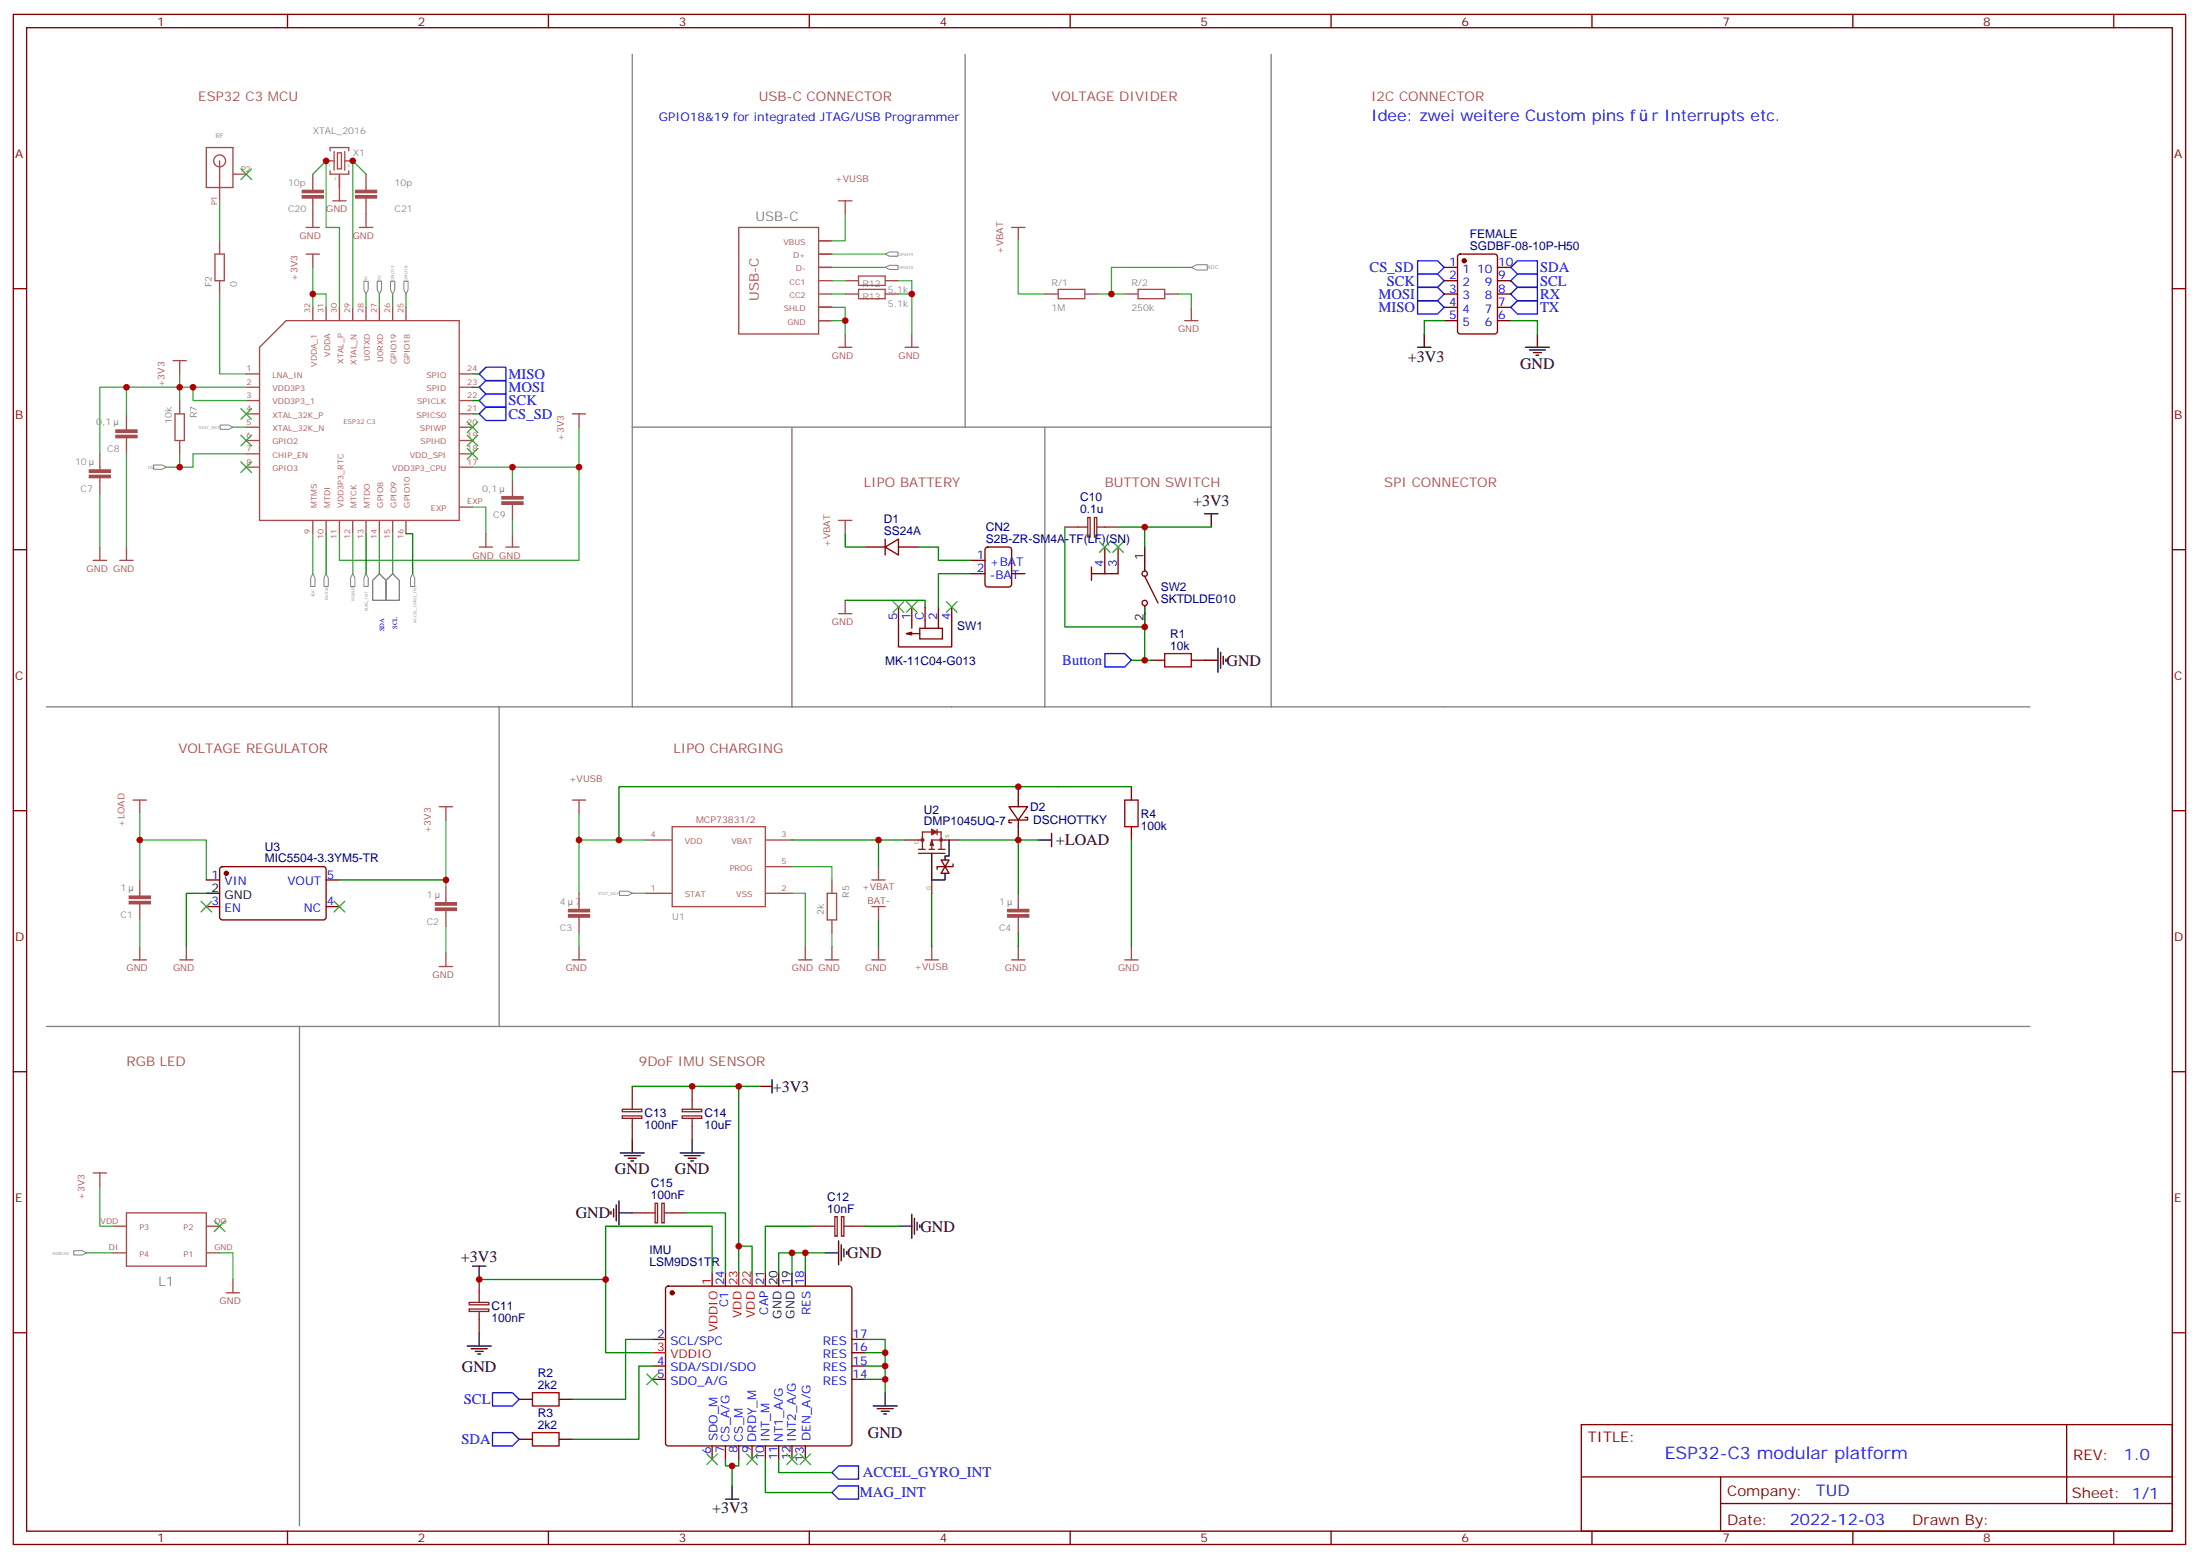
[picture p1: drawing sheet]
<svg xmlns="http://www.w3.org/2000/svg" width="583mm" height="413mm" viewBox="0 0 583 413" stroke-linecap="round" stroke-linejoin="round" font-family="sans-serif">
<path d="M167.6 14.4v172.9M255.8 14.4v98.8M336.9 14.4v172.9M167.6 113.2h169.3M209.9 113.2v74.1M276.9 113.2v74.1M12.3 187.3h525.7M132.3 187.3v84.6M12.3 271.9h525.7M79.4 271.9v132.3" fill="none" stroke="#828282" stroke-width=".35"/>
<g fill="none" stroke="#a64a4a" stroke-width=".35">
<path d="M54.7 39.1h7v10.6h-7zM87.5 40v-.9h4.9v.9M58.2 42.6v10.6M61.8 46.1h3.5M82.9 46.1v4.3M82.9 52.5v7.8M86.4 42.6h2.1M87.5 45.3v.8h4.9v-.8M88.2 53.2h3.5M88.5 40.1v5M89.4 40.5h1.1v4.2h-1.1zM90 49.7v3.5"/>
<path d="M91.4 42.6h2.1M91.4 40.1v5M97 46.1v4.3M97 52.5v7.8M57 67.3h2.4v7.1h-2.4zM58.2 63.8v3.5M58.2 74.4v3.5M81.1 67.3h3.6M81.1 60.3h3.6M82.9 67.3v3.5M95.2 60.3h3.6M195.8 60.3h21.2v28.2h-21.2z"/>
<path d="M217 77.9h3.5M217 74.4h3.5M217 70.8h3.5M217 67.3h3.5M217 63.8h3.5M224 77.9h3.5M224 74.4h3.5M227.5 76.7h7.1v2.4h-7.1zM227.5 73.1h7.1v2.5h-7.1zM234.7 77.9h3.4M234.7 74.4h3.4M276.9 77.9h3.5"/>
<path d="M280.5 76.7h7v2.4h-7zM287.6 77.9h3.4M298.1 77.9h3.5M301.6 76.7h7.1v2.4h-7.1zM308.7 77.9h3.5M45.9 95.5h3.5M47.6 95.5v3.6M65.3 99.1h3.4M68.8 92l7-7.1h45.9v53h-52.9zM82.9 81.4v3.5M86.4 81.4v3.5M90 81.4v3.5"/>
<path d="M93.5 81.4v3.5M97 81.4v3.5M100.5 81.4v3.5M104.1 81.4v3.5M107.6 81.4v3.5M121.8 99.1h3.4M217 84.9h3.5M217 81.4h3.5M222.2 92h3.6M224 88.5v3.5M239.9 92h3.5M241.7 88.5v3.5"/>
<path d="M314 84.9h3.5M315.7 81.4v3.5M33.5 109.6v4.3M33.5 116v4.2M46.4 109.6h2.5v7.1h-2.5zM47.6 106.1v3.5M47.6 116.8v3.4M65.3 102.6h3.4M65.3 106.1h3.4M65.3 109.6h3.4M65.3 113.2h3.4M65.3 116.7h3.4"/>
<path d="M121.8 102.6h3.4M121.8 106.1h3.4M121.8 109.6h3.4M121.8 113.2h3.4M121.8 116.7h3.4M151.7 109.6h3.5M153.5 109.6v3.6M26.5 120.2v4.3M26.5 126.6v4.2M65.3 120.2h3.4M65.3 123.8h3.4M82.9 137.9v3.5"/>
<path d="M86.4 137.9v3.5M90 137.9v3.5M93.5 137.9v3.5M97 137.9v3.5M100.5 137.9v3.5M104.1 137.9v3.5M107.6 137.9v3.5M121.8 120.2h3.4M121.8 123.8h3.4M121.8 134.3h3.4M135.8 127.3v4.2M135.8 133.6v4.3"/>
<path d="M24.7 148.4h3.5M26.5 144.9v3.5M31.7 148.4h3.6M33.5 144.9v3.5M127 144.9h3.5M128.8 141.4v3.5M134.1 144.9h3.5M135.8 141.4v3.5M116.4 213.7h3.5M118.2 213.7v3.5M178.2 219h24.6v21.2h-24.6zM37 233.1v4.2"/>
<path d="M37 239.5v4.2M118.2 234.9v4.2M153.5 236.6v4.3M171.1 236.6h6.9M171.1 222.5h6.9M203 236.6h6.9M203 222.5h6.9M203 229.6h6.9M219.3 236.6h2.4v7.1h-2.4zM220.5 233.1v3.5M269.9 236.6v4.3M35.3 254.3h3.5"/>
<path d="M37 250.8v3.5M47.6 254.3h3.6M49.4 250.8v3.5M116.4 256h3.5M118.2 241.2v4.3M118.2 252.5v3.5M151.7 254.3h3.5M153.5 243v4.2M153.5 250.8v3.5M211.7 254.3h3.5M213.4 250.8v3.5M218.7 254.3h3.5"/>
<path d="M220.5 243.8v3.4M220.5 250.8v3.5M268.1 254.3h3.5M269.9 243v4.2M269.9 250.8v3.5M24.7 310.7h3.5M26.5 310.7v3.6M30 331.9h3.5M30 324.8h3.5M33.5 321.3h21.2v14.1h-21.2zM54.7 331.9h3.5M54.7 324.8h3.5"/>
<path d="M61.7 338.9v3.6M60 342.5h3.5"/>
<circle cx="58.2" cy="42.6" r="1.58"/>
</g>
<g fill="#a64a4a" stroke="#a64a4a" stroke-width=".27">
<path d="M34.2 237.3h5.7v.8h-5.7z"/>
<path d="M34.2 238.8h5.7v.7h-5.7z"/>
<path d="M115.4 239.1h5.6v.7h-5.6z"/>
<path d="M115.4 240.5h5.6v.7h-5.6z"/>
<path d="M150.6 240.9h5.7v.7h-5.7z"/>
<path d="M150.6 242.3h5.7v.7h-5.7z"/>
<path d="M267.1 240.9h5.6v.7h-5.6z"/>
<path d="M267.1 242.3h5.6v.7h-5.6z"/>
<path d="M133 131.5h5.6v.7h-5.6z"/>
<path d="M133 132.9h5.6v.7h-5.6z"/>
<path d="M80.1 50.4h5.6v.7h-5.6z"/>
<path d="M80.1 51.8h5.6v.7h-5.6z"/>
<path d="M94.2 50.4h5.6v.7h-5.6z"/>
<path d="M94.2 51.8h5.6v.7h-5.6z"/>
<path d="M23.6 124.5h5.7v.7h-5.7z"/>
<path d="M23.6 125.9h5.7v.7h-5.7z"/>
<path d="M30.7 113.9h5.6v.7h-5.6z"/>
<path d="M30.7 115.3h5.6v.7h-5.6z"/>
</g>
<g fill="#a64a4a">
<circle cx="93.5" cy="42.6" r=".18"/>
<circle cx="86.4" cy="42.6" r=".18"/>
</g>
<g fill="none" stroke="#a64a4a" stroke-width=".35">
<path d="M90 46.2v3.5M222.2 53.2h3.6M224 53.2v3.5M268.1 60.3h3.5M269.9 60.3v3.5M222.2 137.9h3.6M224 137.9v3.5M224 159v3.6M222.2 162.6h3.6M35.3 211.9h3.5M37 211.9v3.6M151.7 211.9h3.5"/>
<path d="M153.5 211.9v3.6M231.1 233.1h3.5M232.8 229.6v3.5"/>
</g>
<path d="M93.5 141.4v10.6M22.9 331.9h7.1" fill="none" stroke="#4aa64a" stroke-width=".35"/>
<g fill="#fff" stroke="#828282" stroke-width=".27">
<path d="M19.5 331.3h2.3l1.1 .6-1.1 .6h-2.3z"/>
<path d="M93.5 152l.6 1.1v2.3h-1.2v-2.3z"/>
</g>
<g fill="none" stroke="#4aa64a" stroke-width=".35">
<path d="M82.9 70.8v7.1M238.1 74.4h3.6v14.1M238.1 77.9h3.6M312.2 77.9h3.5v3.5M47.6 99.1v7M82.9 81.4v-3.5h3.5v3.5M220.5 81.4h3.5v3.5h-3.5M224 84.9v3.6M33.5 102.6v7M51.2 102.6v3.5h14.1M61.7 113.2h3.6M65.3 102.6h-38.8v17.6"/>
<path d="M153.5 113.2v10.6h-28.3M26.5 130.8v14.1M33.5 120.2v24.7M125.2 134.3h3.6v7.1M135.8 123.8v3.5M135.8 137.9v3.5M153.5 123.8v24.6h-63.5v-7M118.2 217.2v17.7M167.6 236.6h3.5M209.9 236.6h3.5v14.2M37 243.7v7.1M118.2 245.5v7"/>
<path d="M153.5 247.2v3.6M220.5 247.2v3.6M26.5 314.3v10.5h3.5M58.2 331.9h3.5v7"/>
</g>
<g fill="#fff" stroke="#828282" stroke-width=".27">
<path d="M164.2 236.1h2.2l1.2 .5-1.2 .6h-2.2z"/>
<path d="M58.3 112.6h2.3l1.1 .6-1.1 .5h-2.3z"/>
</g>
<path d="M291 77.9h7.1M315.7 70.8h-21.1v7.1M82.9 141.4v10.6" fill="none" stroke="#4aa64a" stroke-width=".35"/>
<g fill="#fff" stroke="#828282" stroke-width=".27">
<path d="M315.7 70.8l1.4-.7h2.9v1.4h-2.9z"/>
<path d="M82.9 152l.6 1.1v2.3h-1.2v-2.3z"/>
</g>
<path d="M97 77.9v3.5M220.5 77.9h3.5M220.5 74.4h3.5M209.9 229.6h10.6v3.5" fill="none" stroke="#4aa64a" stroke-width=".35"/>
<path d="M96.4 74.5h1.2v2.3l-.6 1.1-.6-1.1z" fill="#fff" stroke="#828282" stroke-width=".27"/>
<path d="M100.5 77.9v3.5" fill="none" stroke="#4aa64a" stroke-width=".35"/>
<path d="M100 74.5h1.1v2.3l-.6 1.1-.5-1.1z" fill="#fff" stroke="#828282" stroke-width=".27"/>
<path d="M44.1 123.8h3.5M47.6 120.2v3.6h3.6v-3.6h14.1" fill="none" stroke="#4aa64a" stroke-width=".35"/>
<path d="M40.7 123.2h2.3l1.1 .6-1.1 .5h-2.3z" fill="#fff" stroke="#828282" stroke-width=".27"/>
<path d="M104.1 77.9v3.5M220.5 67.3h14.1M100.5 141.4v10.6M104.1 141.4v10.6" fill="none" stroke="#4aa64a" stroke-width=".35"/>
<g fill="#fff" stroke="#828282" stroke-width=".27">
<path d="M103.5 74.5h1.1v2.3l-.5 1.1-.6-1.1z"/>
<path d="M234.6 67.3l1.1-.6h2.3v1.2h-2.3z"/>
</g>
<path d="M107.6 77.9v3.5M220.5 70.8h14.1" fill="none" stroke="#4aa64a" stroke-width=".35"/>
<g fill="#fff" stroke="#828282" stroke-width=".27">
<path d="M107 74.5h1.2v2.3l-.6 1.1-.6-1.1z"/>
<path d="M234.6 70.8l1.1-.5h2.3v1.1h-2.3z"/>
</g>
<path d="M58.2 53.2v10.6M82.9 46.1l3.5-3.5v17.7h3.6v21.1M97 46.1l-3.5-3.5v38.8M224 56.7v7.1h-3.5M58.2 77.9v21.2h7.1M269.9 63.8v14.1h7M37 215.5v17.6M153.5 215.5v7M37 222.5h17.7v10.6M171.1 222.5h-17.6v14.1" fill="none" stroke="#4aa64a" stroke-width=".35"/>
<g fill="none" stroke="#3c3" stroke-width=".35">
<path d="M63.9 44.7l2.8 2.9M66.7 44.7l-2.8 2.9M63.9 108.2l2.8 2.9M66.7 108.2l-2.8 2.9M123.8 118.8l2.8 2.8M123.8 115.3l2.8 2.8M123.8 111.8l2.8 2.8M126.6 118.8l-2.8 2.8M126.6 115.3l-2.8 2.8M126.6 111.8l-2.8 2.8M236.7 159.4l2.8 2.8M239.5 159.4l-2.8 2.8"/>
<path d="M240.2 159.4l2.9 2.8M243.1 159.4l-2.9 2.8M250.8 159.4l2.8 2.8M253.6 159.4l-2.8 2.8M56.8 323.4l2.8 2.8M59.6 323.4l-2.8 2.8"/>
</g>
<path d="M98.8 153.7l1.7-1.7 1.8 1.7v5.3h-3.5zM102.3 153.7l1.8-1.7 1.7 1.7v5.3h-3.5z" fill="none" stroke="#828282" stroke-width=".35"/>
<g fill="none" stroke="#870000" stroke-width=".35">
<path d="M3.5 3.8h575.8v405.4h-575.8zM7.1 7.3h568.6v398.3h-568.6zM76.2 3.8v3.5M145.3 3.8v3.5M214.5 3.8v3.5M283.6 3.8v3.5M352.8 3.8v3.5M421.9 3.8v3.5M491.1 3.8v3.5M560.2 3.8v3.5M3.5 76.5h3.6M575.7 76.5h3.6"/>
<path d="M3.5 145.6h3.6M229.3 144.9h5.3M234.6 144.9l3.5-2.1v4.2zM234.6 142.8v4.2M238.1 144.9h5.3M575.7 145.6h3.6M238.1 160.8v10.6h14.1v-10.6M240.2 167.9l1.5 .3M241.7 167.5l-1.5 .4h3.6M241.7 160.8v5.6M243.8 166.4h6v2.9h-6zM245.2 160.8v5.6"/>
<path d="M248.7 160.8v5.6M3.5 214.8h3.6M575.7 214.8h3.6M54.7 233.1h3.5M58.4 229.8l.5-.2h26.8a.71 .71 0 0 1 .7 .7v12.7l-.4 .6-27.1 .1-.5-.2-.2-.5v-12.7zM86.4 233.1h3.6M54.7 240.2h3.5M86.4 240.2h3.6M3.5 283.9h3.6M575.7 283.9h3.6M192.3 337.2v3.5M202.8 337.2v3.5"/>
<path d="M213.4 337.2v3.5M3.5 353.1h3.6M172.9 354.8h3.5M176.6 340.9l.5-.2h48a.71 .71 0 0 1 .7 .7v40.9l-.3 .5-.4 .2h-48l-.5-.2-.2-.5v-40.9zM225.8 354.8h3.5M225.8 358.4h3.5M575.7 353.1h3.6M172.9 361.9h3.5M172.9 365.4h3.5M225.8 361.9h3.5M225.8 365.4h3.5M419.1 377.4h156.6v28.2h-156.6z"/>
<path d="M547.7 377.4v20.9M188.7 383v3.6M192.3 383v3.6M195.8 383v3.6M199.3 383v3.6M202.8 383v3.6M206.4 383v3.6M209.9 383v3.6M213.4 383v3.6M419.1 391.2h156.5M456 398.3h119.6M456 391.2v14.2"/>
<path d="M76.2 405.6v3.6M145.3 405.6v3.6M214.5 405.6v3.6M283.6 405.6v3.6M352.8 405.6v3.6M421.9 405.6v3.6M491.1 405.6v3.6M560.2 405.6v3.6"/>
</g>
<g fill="#870000" stroke="#870000" stroke-width=".35">
<circle cx="60" cy="231.4" r=".53"/>
<circle cx="178.2" cy="342.5" r=".53"/>
</g>
<path d="M319.3 136.1h3.5M321 136.1v3.5M54.7 236.6h3.5M206.4 337.2v3.5M209.9 337.2v3.5" fill="none" stroke="#000" stroke-width=".35"/>
<path d="M125.2 99.1h1.8M125.2 102.6h1.8M125.2 106.1h1.8M125.2 109.6h1.8M224 159h21.2v1.8M54.7 236.6h-5.3v14.2M90 233.1h28.2" fill="none" stroke="#008700" stroke-width=".35"/>
<path d="M128.8 97.3h5.3v3.5h-5.3l-1.8-1.7zM127 109.6l1.8-1.7h5.3v3.5h-5.3zM127 106.1l1.8-1.7h5.3v3.5h-5.3zM127 102.6l1.8-1.8h5.3v3.6h-5.3z" fill="none" stroke="#00f" stroke-width=".35"/>
<path d="M188.7 337.2v3.5M195.8 337.2v3.5M199.3 337.2v3.5M172.9 358.4h3.5" fill="none" stroke="#f00" stroke-width=".35"/>
<path d="M86.4 152l.6 1.1v2.3h-1.1v-2.3z" fill="#fff" stroke="#828282" stroke-width=".27"/>
<g fill="none" stroke="#008700" stroke-width=".35">
<path d="M282.2 139.6v26.5h21.2M296.3 139.6h24.7M303.4 139.6v5.3M86.4 141.4v10.6M303.4 160.8v14.1h-3.5M303.4 174.9h1.8M167.6 287.8h28.2M127 338.9h33.5v19.5h12.4M181.7 321.3h10.6v15.9M188.7 337.2v-12.4h-28.2v14.1M195.8 337.2v-7.1h3.5v7.1M206.4 337.2v-5.3h3.5v5.3"/>
<path d="M209.9 331.9h3.5v5.3M213.4 331.9h5.3M215.2 324.8h-12.4v12.4M172.9 354.8h-7.1v15.9h-14.1M229.3 354.8h5.3v3.6h-5.3M234.6 358.4v3.5h-5.3M172.9 361.9h-3.6v19.4h-17.6M234.6 361.9v3.5h-5.3M234.6 365.4v3.5M192.3 386.6v1.7h3.5v-1.7M194 388.3v5.3"/>
</g>
<g fill="none" stroke="#8c2424" stroke-width=".35">
<path d="M282.2 139.6h6M288.3 137.1h.6v5.2h-.6zM290.1 137.1h.6v5.2h-.6zM290.7 139.6h5.6M164.9 293.9h5.2v.6h-5.2zM164.9 295.6h5.2v.7h-5.2zM167.6 287.8v6M167.6 296.3v5.6M180.8 293.9h5.2v.6h-5.2zM180.8 295.6h5.2v.7h-5.2zM183.4 287.8v6M183.4 296.3v5.6"/>
<path d="M173.6 318.8h.7v5.2h-.7zM175.4 318.8h.6v5.2h-.6zM127 338.9v6M167.6 321.3h6M176 321.3h5.7M215.2 324.8h6M221.3 322.3h.6v5.2h-.6zM223 322.3h.7v5.2h-.7zM223.7 324.8h5.6M124.4 345h5.1v.7h-5.1zM124.4 346.8h5.1v.6h-5.1zM127 347.4v5.7"/>
</g>
<path d="M292.8 173.1h5.3l1.8 1.8-1.8 1.8h-5.3zM130.5 368.9h5.3l1.8 1.8-1.8 1.8h-5.3zM130.5 379.5h5.3l1.8 1.8-1.8 1.7h-5.3z" fill="none" stroke="#00f" stroke-width=".35"/>
<g fill="none" stroke="#000" stroke-width=".35">
<path d="M303.4 144.9v6.4M303.4 160.4v5.7M319.3 174.9h3.5M322.8 171.7v6.4M323.5 172.8v4.2M324.2 173.8v2.2M324.9 174.6v.7M201.1 287.8h3.5M204.6 286v3.6M163.3 319.2v4.2M164 318.1v6.4M164.4 305.4h6.3"/>
<path d="M165.5 306.1h4.2M166.5 306.8h2.1M167.2 307.6h.7M167.6 301.9v3.5M180.3 305.4h6.3M181.3 306.1h4.3M182.4 306.8h2.1M183.1 307.6h.7M183.4 301.9v3.5M125.2 335.4h3.6M127 335.4v3.5M161.9 321v.7"/>
<path d="M162.6 320.3v2.1M164 321.3h3.6M218.7 331.9h3.5M222.2 328.7v6.4M223 329.8v4.2M223.7 330.8v2.2M224.4 331.5v.7M238.1 324.8h3.6M241.7 321.7v6.3M242.4 322.7v4.3M243.1 323.8v2.1M243.8 324.5v.7"/>
<path d="M123.8 356.6h6.4M124.9 357.3h4.2M125.9 358h2.2M126.6 358.7h.8M127 353.1v3.5M231.4 372.5h6.4M232.5 373.2h4.2M233.5 373.9h2.2M234.2 374.6h.7M234.6 368.9v3.6M192.3 397.2h3.5M194 393.6v3.6"/>
</g>
<path d="M308.7 173.1h7v3.6h-7zM141.1 368.9h7.1v3.6h-7.1zM141.1 379.5h7.1v3.5h-7.1z" fill="none" stroke="#a10000" stroke-width=".35"/>
<g fill="none" stroke="#870000" stroke-width=".35">
<path d="M289.3 150.2v3.5M292.8 144.9v7.1M296.3 144.9v7.1h-7M303.4 152.7l3.5 7M305.2 174.9h3.5M315.7 174.9h3.6M137.6 370.7h3.5M148.2 370.7h3.5M137.6 381.3h3.5M148.2 381.3h3.5"/>
<circle cx="303.4" cy="152" r=".71"/>
<circle cx="303.4" cy="159.7" r=".71"/>
</g>
<path d="M291.4 143.5l2.8 2.8M294.2 143.5l-2.8 2.8M294.9 143.5l2.8 2.8M297.7 143.5l-2.8 2.8" fill="none" stroke="#3c3" stroke-width=".35"/>
<g fill="#fff" stroke="#828282" stroke-width=".27">
<path d="M97 152l.6 1.1v2.3h-1.2v-2.3z"/>
<path d="M109.4 152l.5 1.1v2.3h-1.1v-2.3z"/>
</g>
<g fill="none" stroke="#008700" stroke-width=".35">
<path d="M382.8 84.9h-5.3v3.6M400.4 84.9h7.1v3.6M97 141.4v10.6M107.6 141.4h1.8v10.6M224 141.4v3.5h5.3M243.4 144.9h5.3v3.5h8.8M257.5 152h-8.8v8.8M299.9 208.4h-135.9v14.1M209.9 222.5h30M232.8 222.5v7.1M246.9 236.6v14.2M254 222.5h21.2"/>
<path d="M269.9 222.5v14.1M299.9 222.5v28.3M232.8 243.7v7.1M269.9 247.2v3.6M201.1 287.8h-5.3v42.3M229.3 324.8h8.8M202.8 386.6v8.8h17.7M206.4 386.6v3.5h14.1"/>
</g>
<path d="M375.7 76.1h5.3l1.8 1.8-1.8 1.8h-5.3zM375.7 72.6h5.3l1.8 1.8-1.8 1.7h-5.3zM375.7 79.7h5.3l1.8 1.7-1.8 1.8h-5.3zM375.7 69.1h5.3l1.8 1.7-1.8 1.8h-5.3zM400.4 70.8l1.8-1.7h5.3v3.5h-5.3zM400.4 74.4l1.8-1.8h5.3v3.5h-5.3zM400.4 77.9l1.8-1.8h5.3v3.6h-5.3zM400.4 81.4l1.8-1.7h5.3v3.5h-5.3zM220.5 390.1l1.7-1.8h5.3v3.6h-5.3zM220.5 395.4l1.7-1.8h5.3v3.6h-5.3z" fill="none" stroke="#00f" stroke-width=".35"/>
<g fill="none" stroke="#3c3" stroke-width=".35">
<path d="M63.9 115.3l2.8 2.8M66.7 115.3l-2.8 2.8M63.9 122.3l2.8 2.9M66.7 122.3l-2.8 2.9M53.3 238.8l2.8 2.8M56.1 238.8l-2.8 2.8M88.5 238.8l2.9 2.8M91.4 238.8l-2.9 2.8M171.4 364l2.9 2.8M174.3 364l-2.9 2.8M187.3 385.2l2.8 2.8M190.1 385.2l-2.8 2.8"/>
<path d="M197.9 385.2l2.8 2.8M200.7 385.2l-2.8 2.8M208.5 385.2l2.8 2.8M211.3 385.2l-2.8 2.8M212 385.2l2.8 2.8M214.8 385.2l-2.8 2.8"/>
</g>
<g fill="none" stroke="#870000" stroke-width=".35">
<path d="M382.8 70.8h3.5M382.8 74.4h3.5M382.8 77.9h3.5M386.5 67.5l.5-.2h9.2a.71 .71 0 0 1 .7 .7l-.1 20-.6 .5h-9.2l-.5-.3-.2-.4v-19.8zM396.9 70.8h3.5M396.9 74.4h3.5M396.9 77.9h3.5M382.8 81.4h3.5M382.8 84.9h3.5M396.9 81.4h3.5M396.9 84.9h3.5M257.5 148.4h3.6"/>
<path d="M257.5 152h3.6M261.3 145.1l.5-.2h5.6a.71 .71 0 0 1 .7 .7l-.1 9.5-.6 .4h-5.6l-.5-.2-.2-.5v-9.2zM268.1 152h3.5M267.4 213.7h4.9l-2.4 3.5zM269.9 208.4v5.3M269.9 217.2v5.3M271.6 216.5h.7v.7h-4.9v.7h.7M299.9 208.4v3.5M299.9 219v3.5M249.4 227.8h2.1l-1 1.8zM250.5 229.6l1 1.8h-2.1zM252.6 228.9v.7h-4.2v.7"/>
</g>
<circle cx="388.1" cy="69.1" r=".53" fill="#870000" stroke="#870000" stroke-width=".35"/>
<path d="M375.7 92h3.5M377.5 88.5v3.5M404.3 92h6.3M405.3 92.7h4.3M406.4 93.4h2.1M407.1 94.1h.7M407.5 88.5v3.5M246.9 226.1v7h3.6v-1.7M251.5 222.5v4.3h-1v1M275.2 222.5h3.5M278.7 220.8v3.5" fill="none" stroke="#000" stroke-width=".35"/>
<path d="M231.1 240.2h3.5M231.1 254.3h3.5M232.8 240.2v3.5M232.8 250.8v3.5M245.2 254.3h3.5M246.9 250.8v3.5M298.1 254.3h3.5M299.9 250.8v3.5" fill="none" stroke="#a64a4a" stroke-width=".35"/>
<path d="M298.1 211.9h3.5v7.1h-3.5z" fill="none" stroke="#a10000" stroke-width=".35"/>
<g fill="none" stroke="#8c2424" stroke-width=".35">
<path d="M246.9 219.7l1.5 .7-1.5 .7zM248.4 219.7v1.4M239.9 222.5h4.6M243.4 225h1.8M243.4 226.1h7.1M244.5 225v-4.6h4.9v4.6M246.2 225h1.4M246.6 223.9h.7M246.6 223.9l.3-1 .4 1M246.9 222.5h7.1M246.9 222.5v2.5M246.9 233.1v3.5"/>
<path d="M246.9 222.5l.4 1.4M246.9 222.5l-.3 1.4M246.9 223.2l.4 .7M246.9 220.1l.7 .3M247.3 220.1l.3 .3M247.6 220.4l-.7 .4M247.6 220.4l-.3 .4M248.7 225h1.8"/>
<circle cx="244.5" cy="222.5" r=".35"/>
<circle cx="249.4" cy="222.5" r=".35"/>
</g>
<g fill="#c00">
<circle cx="224" cy="84.9" r=".88"/>
<circle cx="241.7" cy="77.9" r=".88"/>
<circle cx="51.2" cy="102.6" r=".88"/>
<circle cx="47.6" cy="102.6" r=".88"/>
<circle cx="33.5" cy="102.6" r=".88"/>
<circle cx="82.9" cy="77.9" r=".88"/>
<circle cx="135.8" cy="123.8" r=".88"/>
<circle cx="153.5" cy="123.8" r=".88"/>
<circle cx="294.6" cy="77.9" r=".88"/>
<circle cx="47.6" cy="123.8" r=".88"/>
<circle cx="86.4" cy="42.6" r=".88"/>
<circle cx="93.5" cy="42.6" r=".88"/>
<circle cx="153.5" cy="222.5" r=".88"/>
<circle cx="37" cy="222.5" r=".88"/>
<circle cx="118.2" cy="233.1" r=".88"/>
<circle cx="303.4" cy="166.1" r=".88"/>
<circle cx="303.4" cy="174.9" r=".88"/>
<circle cx="303.4" cy="139.6" r=".88"/>
<circle cx="127" cy="338.9" r=".88"/>
<circle cx="160.5" cy="338.9" r=".88"/>
<circle cx="234.6" cy="358.4" r=".88"/>
<circle cx="234.6" cy="361.9" r=".88"/>
<circle cx="234.6" cy="365.4" r=".88"/>
<circle cx="209.9" cy="331.9" r=".88"/>
<circle cx="213.4" cy="331.9" r=".88"/>
<circle cx="183.4" cy="287.8" r=".88"/>
<circle cx="194" cy="388.3" r=".88"/>
<circle cx="195.8" cy="330.1" r=".88"/>
<circle cx="195.8" cy="287.8" r=".88"/>
<circle cx="164" cy="222.5" r=".88"/>
<circle cx="232.8" cy="222.5" r=".88"/>
<circle cx="269.9" cy="222.5" r=".88"/>
<circle cx="269.9" cy="208.4" r=".88"/>
</g>
<text font-size="4.6" fill="#00f" x="441.2" y="386.4">ESP32-C3 modular platform</text>
<g font-size="4.2" fill="#00f">
<text x="363.4" y="32">Idee: zwei weitere Custom pins f</text>
<text x="437.8" y="32">r Interrupts etc.</text>
<text x="562.9" y="386.7">1.0</text>
<text x="481.3" y="396.2">TUD</text>
<text x="474.4" y="404">2022-12-03</text>
</g>
<g font-size="4.2">
<text x="373.1" y="95.9">+3V3</text>
<text x="402.9" y="97.6">GND</text>
<text x="316.2" y="134">+3V3</text>
<text x="325.1" y="176.3">GND</text>
<text x="279.9" y="223.9">+LOAD</text>
<text x="204.8" y="289.3">+3V3</text>
<text x="163" y="311.1">GND</text>
<text x="178.9" y="311.1">GND</text>
<text x="152.6" y="322.8">GND</text>
<text x="243.9" y="326.3">GND</text>
<text x="122.2" y="334.4">+3V3</text>
<text x="224.5" y="333.4">GND</text>
<text x="122.4" y="363.4">GND</text>
<text x="230" y="381">GND</text>
<text x="188.7" y="400.7">+3V3</text>
</g>
<g font-size="3.9" fill="#00f">
<text x="363" y="72.1">CS_SD</text>
<text x="367.5" y="75.6">SCK</text>
<text x="408.2" y="72.1">SDA</text>
<text x="408.2" y="75.7">SCL</text>
<text x="365.3" y="79.2">MOSI</text>
<text x="365.3" y="82.7">MISO</text>
<text x="408.2" y="79.2">RX</text>
<text x="408.2" y="82.7">TX</text>
<text x="134.8" y="100.3">MISO</text>
<text x="134.8" y="107.4">SCK</text>
<text x="134.8" y="103.8">MOSI</text>
<text x="134.8" y="111">CS_SD</text>
<text x="281.5" y="176.1">Button</text>
<text x="122.9" y="372">SCL</text>
<text x="122.3" y="382.5">SDA</text>
<text x="228.7" y="391.4">ACCEL_GYRO_INT</text>
<text x="227.9" y="396.7">MAG_INT</text>
</g>
<g font-size="3.9" fill="#800">
<text x="420.9" y="382">TITLE:</text>
<text x="549.5" y="386.7">REV:</text>
<text x="457.8" y="396.2">Company:</text>
<text x="549.1" y="396.8">Sheet: 1/1</text>
<text x="457.8" y="403.9">Date:</text>
<text x="506.8" y="403.9">Drawn By:</text>
</g>
<g font-size="3.5" fill="#a54b4b">
<text x="52.6" y="26.7">ESP32 C3 MCU</text>
<text x="201.1" y="26.7">USB-C CONNECTOR</text>
<text x="278.7" y="26.7">VOLTAGE DIVIDER</text>
<text x="363.4" y="26.7">I2C CONNECTOR</text>
<text x="201.1" y="79.7" transform="rotate(-90 201.1 79.7)">USB-C</text>
<text x="229" y="129">LIPO BATTERY</text>
<text x="292.8" y="129">BUTTON SWITCH</text>
<text x="366.9" y="129">SPI CONNECTOR</text>
<text x="47.3" y="199.6">VOLTAGE REGULATOR</text>
<text x="178.5" y="199.6">LIPO CHARGING</text>
<text x="33.5" y="282.5">RGB LED</text>
<text x="169.3" y="282.5">9DoF IMU SENSOR</text>
</g>
<g font-size="3.5" fill="#838383">
<text x="200.2" y="58.5">USB-C</text>
<text x="42" y="340.7">L1</text>
</g>
<g font-size="3.2" fill="#800">
<text x="41.6" y="6.8">1</text>
<text x="110.8" y="6.8">2</text>
<text x="179.9" y="6.8">3</text>
<text x="249.1" y="6.8">4</text>
<text x="318.2" y="6.8">5</text>
<text x="387.3" y="6.8">6</text>
<text x="456.5" y="6.8">7</text>
<text x="525.6" y="6.8">8</text>
<text x="4.1" y="41.9">A</text>
<text x="576.3" y="41.9">A</text>
<text x="4.1" y="111.1">B</text>
<text x="576.3" y="111.1">B</text>
<text x="4.1" y="180.2">C</text>
<text x="576.3" y="180.2">C</text>
<text x="4.1" y="249.3">D</text>
<text x="576.3" y="249.3">D</text>
<text x="4.1" y="318.5">E</text>
<text x="576.3" y="318.5">E</text>
<text x="41.6" y="408.6">1</text>
<text x="110.8" y="408.6">2</text>
<text x="179.9" y="408.6">3</text>
<text x="249.1" y="408.6">4</text>
<text x="318.2" y="408.6">5</text>
<text x="387.3" y="408.6">6</text>
<text x="456.5" y="408.6">7</text>
<text x="525.6" y="408.6">8</text>
</g>
<g font-size="3.2" fill="#00f">
<text x="174.6" y="32">GPIO18&amp;19 for integrated JTAG/USB Programmer</text>
<text x="384.1" y="70.5">1</text>
<text x="397.1" y="70.5">10</text>
<text x="384.1" y="74">2</text>
<text x="384.1" y="77.5">3</text>
<text x="387.6" y="72.2">1</text>
<text x="387.6" y="75.8">2</text>
<text x="391.5" y="72.2">10</text>
<text x="393.6" y="75.8">9</text>
<text x="397.1" y="77.5">8</text>
<text x="397.1" y="74">9</text>
<text x="384.1" y="81.1">4</text>
<text x="387.6" y="79.3">3</text>
<text x="387.6" y="82.8">4</text>
<text x="393.6" y="82.8">7</text>
<text x="393.6" y="79.3">8</text>
<text x="397.1" y="81.1">7</text>
<text x="384.1" y="84.6">5</text>
<text x="387.6" y="86.4">5</text>
<text x="393.6" y="86.4">6</text>
<text x="397.1" y="84.6">6</text>
<text x="258.9" y="148.1">1</text>
<text x="262.4" y="149.9">+BAT</text>
<text x="258.9" y="151.6">2</text>
<text x="262.4" y="153.4">-BAT</text>
<text x="292.5" y="150.2" transform="rotate(-90 292.5 150.2)">4</text>
<text x="296" y="150.2" transform="rotate(-90 296 150.2)">3</text>
<text x="237.8" y="164.3" transform="rotate(-90 237.8 164.3)">5</text>
<text x="241.3" y="164.3" transform="rotate(-90 241.3 164.3)">1</text>
<text x="244.8" y="164.3" transform="rotate(-90 244.8 164.3)">C</text>
<text x="248.4" y="164.3" transform="rotate(-90 248.4 164.3)">2</text>
<text x="251.9" y="164.3" transform="rotate(-90 251.9 164.3)">4</text>
<text x="56" y="232.8">1</text>
<text x="86.6" y="232.8">5</text>
<text x="56" y="239.8">3</text>
<text x="59.5" y="234.5">VIN</text>
<text x="76.2" y="234.5">VOUT</text>
<text x="86.6" y="239.8">4</text>
<text x="59.5" y="241.6">EN</text>
<text x="80.5" y="241.6">NC</text>
<text x="191.9" y="340.5" transform="rotate(-90 191.9 340.5)">24</text>
<text x="202.5" y="340.5" transform="rotate(-90 202.5 340.5)">21</text>
<text x="213.1" y="340.5" transform="rotate(-90 213.1 340.5)">18</text>
<text x="193" y="346.3" transform="rotate(-90 193 346.3)">C1</text>
<text x="203.6" y="348.3" transform="rotate(-90 203.6 348.3)">CAP</text>
<text x="214.8" y="348.4" transform="rotate(-90 214.8 348.4)">RES</text>
<text x="174.2" y="354.5">2</text>
<text x="177.7" y="356.2">SCL/SPC</text>
<text x="218.1" y="359.8">RES</text>
<text x="218.1" y="356.2">RES</text>
<text x="226" y="358">16</text>
<text x="226" y="354.5">17</text>
<text x="174.2" y="361.5">4</text>
<text x="174.2" y="365.1">5</text>
<text x="177.7" y="363.3">SDA/SDI/SDO</text>
<text x="218.1" y="363.3">RES</text>
<text x="226" y="365.1">14</text>
<text x="226" y="361.5">15</text>
<text x="177.7" y="366.8">SDO_A/G</text>
<text x="218.1" y="366.8">RES</text>
<text x="190.1" y="381.7" transform="rotate(-90 190.1 381.7)">SDO_M</text>
<text x="193.3" y="382" transform="rotate(-90 193.3 382)">CS_A/G</text>
<text x="196.8" y="382" transform="rotate(-90 196.8 382)">CS_M</text>
<text x="200.4" y="382" transform="rotate(-90 200.4 382)">DRDY_M</text>
<text x="203.9" y="382" transform="rotate(-90 203.9 382)">INT_M</text>
<text x="207.4" y="382" transform="rotate(-90 207.4 382)">NT1_A/G</text>
<text x="211" y="382" transform="rotate(-90 211 382)">INT2_A/G</text>
<text x="214.8" y="381.7" transform="rotate(-90 214.8 381.7)">DEN_A/G</text>
<text x="188.4" y="385.2" transform="rotate(-90 188.4 385.2)">6</text>
<text x="191.9" y="384.9" transform="rotate(-90 191.9 384.9)">7</text>
<text x="195.4" y="384.9" transform="rotate(-90 195.4 384.9)">8</text>
<text x="199" y="384.9" transform="rotate(-90 199 384.9)">9</text>
<text x="202.5" y="386.9" transform="rotate(-90 202.5 386.9)">10</text>
<text x="206" y="386.9" transform="rotate(-90 206 386.9)">11</text>
<text x="209.5" y="386.9" transform="rotate(-90 209.5 386.9)">12</text>
<text x="213.1" y="387.3" transform="rotate(-90 213.1 387.3)">13</text>
</g>
<g font-size="3.2" fill="#000080">
<text x="389.5" y="63">FEMALE</text>
<text x="389.5" y="66.2">SGDBF-08-10P-H50</text>
<text x="286.3" y="136">0.1u</text>
<text x="286.3" y="132.8">C10</text>
<text x="234.3" y="141.7">SS24A</text>
<text x="234.3" y="138.6">D1</text>
<text x="261.3" y="143.8">S2B-ZR-SM4A-TF(LF)(SN)</text>
<text x="261.3" y="140.6">CN2</text>
<text x="307.6" y="159.8">SKTDLDE010</text>
<text x="307.6" y="156.6">SW2</text>
<text x="253.6" y="166.9">SW1</text>
<text x="310.1" y="172.1">10k</text>
<text x="310.1" y="169">R1</text>
<text x="234.6" y="176.1">MK-11C04-G013</text>
<text x="244.8" y="215.5">U2</text>
<text x="273.1" y="214.9">D2</text>
<text x="244.8" y="218.7">DMP1045UQ-7</text>
<text x="273.8" y="218.4">DSCHOTTKY</text>
<text x="302.3" y="219.8">100k</text>
<text x="302.3" y="216.6">R4</text>
<text x="70.2" y="225.4">U3</text>
<text x="70.2" y="228.5">MIC5504-3.3YM5-TR</text>
<text x="170.8" y="299.2">100nF</text>
<text x="170.8" y="296">C13</text>
<text x="186.7" y="299.2">10uF</text>
<text x="186.7" y="296">C14</text>
<text x="172.5" y="317.7">100nF</text>
<text x="172.5" y="314.5">C15</text>
<text x="219.2" y="321.2">10nF</text>
<text x="219.2" y="318.1">C12</text>
<text x="172.2" y="335.4">LSM9DS1TR</text>
<text x="172.2" y="332.2">IMU</text>
<text x="130.2" y="347.1">C11</text>
<text x="130.2" y="350.3">100nF</text>
<text x="142.5" y="364.7">R2</text>
<text x="142.5" y="367.9">2k2</text>
<text x="142.5" y="375.3">R3</text>
<text x="142.5" y="378.5">2k2</text>
</g>
<g font-size="3.2">
<text x="303" y="148.4" transform="rotate(-90 303 148.4)">1</text>
<text x="303" y="164.6" transform="rotate(-90 303 164.6)">2</text>
<text x="56" y="236.3">2</text>
<text x="59.5" y="238.1">GND</text>
<text x="206" y="340.5" transform="rotate(-90 206 340.5)">20</text>
<text x="209.5" y="340.5" transform="rotate(-90 209.5 340.5)">19</text>
<text x="207.1" y="349.3" transform="rotate(-90 207.1 349.3)">GND</text>
<text x="210.6" y="349.3" transform="rotate(-90 210.6 349.3)">GND</text>
</g>
<g font-size="3.2" fill="#f00">
<text x="188.4" y="340.5" transform="rotate(-90 188.4 340.5)">1</text>
<text x="195.4" y="340.5" transform="rotate(-90 195.4 340.5)">23</text>
<text x="199" y="340.5" transform="rotate(-90 199 340.5)">22</text>
<text x="190.1" y="352.9" transform="rotate(-90 190.1 352.9)">VDDIO</text>
<text x="196.5" y="349.1" transform="rotate(-90 196.5 349.1)">VDD</text>
<text x="200" y="349.1" transform="rotate(-90 200 349.1)">VDD</text>
<text x="174.2" y="358">3</text>
<text x="177.7" y="359.8">VDDIO</text>
</g>
<g font-size="2.5" fill="#838383">
<text x="82.9" y="35.6">XTAL_2016</text>
<text x="93.5" y="41.2">X1</text>
<text x="76.3" y="49.1">10p</text>
<text x="104.6" y="49.1">10p</text>
<text x="76.3" y="56.2">C20</text>
<text x="104.6" y="56.2">C21</text>
<text x="56.1" y="76.1" transform="rotate(-90 56.1 76.1)">F2</text>
<text x="62.8" y="76.1" transform="rotate(-90 62.8 76.1)">0</text>
<text x="228.6" y="75.9">R12</text>
<text x="235.3" y="77.7">5.1k</text>
<text x="278.7" y="75.8">R/1</text>
<text x="299.9" y="75.8">R/2</text>
<text x="228.6" y="79.4">R13</text>
<text x="235.3" y="81.2">5.1k</text>
<text x="278.7" y="82.5">1M</text>
<text x="299.9" y="82.5">250k</text>
<text x="25.5" y="112.6">0,1</text>
<text x="45.5" y="112.3" transform="rotate(-90 45.5 112.3)">10k</text>
<text x="52.2" y="110.8" transform="rotate(-90 52.2 110.8)">R7</text>
<text x="28.4" y="119.7">C8</text>
<text x="19.9" y="123.2">10</text>
<text x="21.4" y="130.3">C7</text>
<text x="127.8" y="130.3">0,1</text>
<text x="130.7" y="137.3">C9</text>
<text x="32" y="236.1">1</text>
<text x="113.1" y="237.9">1</text>
<text x="148.4" y="239.6">4</text>
<text x="152.4" y="239.6">7</text>
<text x="225" y="237.8" transform="rotate(-90 225 237.8)">R5</text>
<text x="264.8" y="239.6">1</text>
<text x="32" y="243.2">C1</text>
<text x="113.1" y="244.9">C2</text>
<text x="178.2" y="243.7">U1</text>
<text x="218.4" y="242.3" transform="rotate(-90 218.4 242.3)">2k</text>
<text x="148.4" y="246.7">C3</text>
<text x="264.8" y="246.7">C4</text>
</g>
<g font-size="2.5" fill="#a54b4b">
<text x="221.4" y="48.3">+VUSB</text>
<text x="86.4" y="56.2">GND</text>
<text x="79.4" y="63.3">GND</text>
<text x="93.5" y="63.3">GND</text>
<text x="265.9" y="67.3" transform="rotate(-90 265.9 67.3)">+VBAT</text>
<text x="78.9" y="74.4" transform="rotate(-90 78.9 74.4)">+3V3</text>
<text x="312.2" y="88">GND</text>
<text x="220.5" y="95">GND</text>
<text x="238.1" y="95">GND</text>
<text x="43.6" y="102.6" transform="rotate(-90 43.6 102.6)">+3V3</text>
<text x="149.4" y="116.7" transform="rotate(-90 149.4 116.7)">+3V3</text>
<text x="125.2" y="148">GND GND</text>
<text x="220" y="144.9" transform="rotate(-90 220 144.9)">+VBAT</text>
<text x="22.9" y="151.5">GND GND</text>
<text x="220.5" y="165.6">GND</text>
<text x="150.8" y="207">+VUSB</text>
<text x="33" y="219" transform="rotate(-90 33 219)">+LOAD</text>
<text x="114.2" y="220.8" transform="rotate(-90 114.2 220.8)">+3V3</text>
<text x="184.5" y="217.9">MCP73831/2</text>
<text x="228.5" y="235.8">+VBAT</text>
<text x="229.9" y="239.4">BAT-</text>
<text x="33.5" y="257.3">GND</text>
<text x="45.9" y="257.3">GND</text>
<text x="149.9" y="257.3">GND</text>
<text x="209.9" y="257.3">GND GND</text>
<text x="229.3" y="257.3">GND</text>
<text x="242.4" y="257.1">+VUSB</text>
<text x="266.3" y="257.3">GND</text>
<text x="296.3" y="257.3">GND</text>
<text x="114.7" y="259.1">GND</text>
<text x="22.4" y="317.8" transform="rotate(-90 22.4 317.8)">+3V3</text>
<text x="58.2" y="345.5">GND</text>
</g>
<g font-size="2.1" fill="#a54b4b">
<text x="63.9" y="45.4">P2</text>
<text x="57.5" y="54.4" transform="rotate(-90 57.5 54.4)">P1</text>
<text x="207.7" y="64.8">VBUS</text>
<text x="210.2" y="68.4">D+</text>
<text x="211" y="71.9">D-</text>
<text x="209.2" y="75.4">CC1</text>
<text x="82.2" y="82.8" transform="rotate(-90 82.2 82.8)">32</text>
<text x="85.7" y="82.8" transform="rotate(-90 85.7 82.8)">31</text>
<text x="89.3" y="82.8" transform="rotate(-90 89.3 82.8)">30</text>
<text x="92.8" y="82.8" transform="rotate(-90 92.8 82.8)">29</text>
<text x="96.3" y="82.8" transform="rotate(-90 96.3 82.8)">28</text>
<text x="99.8" y="82.8" transform="rotate(-90 99.8 82.8)">27</text>
<text x="103.4" y="82.8" transform="rotate(-90 103.4 82.8)">26</text>
<text x="106.9" y="82.8" transform="rotate(-90 106.9 82.8)">25</text>
<text x="207.7" y="82.5">SHLD</text>
<text x="209.2" y="78.9">CC2</text>
<text x="208.7" y="86">GND</text>
<text x="87.5" y="94.5" transform="rotate(-90 87.5 94.5)">VDDA</text>
<text x="98.1" y="95.6" transform="rotate(-90 98.1 95.6)">U0TXD</text>
<text x="101.6" y="95.8" transform="rotate(-90 101.6 95.8)">U0RXD</text>
<text x="65.3" y="98.4">1</text>
<text x="65.3" y="101.9">2</text>
<text x="72.2" y="100.1">LNA_IN</text>
<text x="83.9" y="97.2" transform="rotate(-90 83.9 97.2)">VDDA_1</text>
<text x="91" y="96.4" transform="rotate(-90 91 96.4)">XTAL_P</text>
<text x="94.5" y="96.7" transform="rotate(-90 94.5 96.7)">XTAL_N</text>
<text x="105.1" y="96.5" transform="rotate(-90 105.1 96.5)">GPIO19</text>
<text x="108.6" y="96.5" transform="rotate(-90 108.6 96.5)">GPIO18</text>
<text x="113" y="100.1">SPIQ</text>
<text x="123.8" y="101.9">23</text>
<text x="123.8" y="98.4">24</text>
<text x="65.3" y="105.4">3</text>
<text x="72.2" y="103.6">VDD3P3</text>
<text x="72.2" y="107.2">VDD3P3_1</text>
<text x="110.6" y="107.2">SPICLK</text>
<text x="113.1" y="103.6">SPID</text>
<text x="123.8" y="105.4">22</text>
<text x="65.3" y="108.9">4</text>
<text x="65.3" y="112.5">5</text>
<text x="72.2" y="110.7">XTAL_32K_P</text>
<text x="110.4" y="110.7">SPICS0</text>
<text x="123.8" y="112.5">20</text>
<text x="123.8" y="108.9">21</text>
<text x="65.3" y="116">6</text>
<text x="65.3" y="119.5">7</text>
<text x="72.2" y="114.2">XTAL_32K_N</text>
<text x="72.2" y="117.7">GPIO2</text>
<text x="111.3" y="114.2">SPIWP</text>
<text x="111.5" y="117.7">SPIHD</text>
<text x="123.8" y="119.5">18</text>
<text x="123.8" y="116">19</text>
<text x="65.3" y="123.1">8</text>
<text x="72.2" y="121.3">CHIP_EN</text>
<text x="72.2" y="124.8">GPIO3</text>
<text x="104" y="124.8">VDD3P3_CPU</text>
<text x="108.6" y="121.3">VDD_SPI</text>
<text x="123.8" y="123.1">17</text>
<text x="83.9" y="134.5" transform="rotate(-90 83.9 134.5)">MTMS</text>
<text x="87.5" y="134.5" transform="rotate(-90 87.5 134.5)">MTDI</text>
<text x="91" y="134.5" transform="rotate(-90 91 134.5)">VDD3P3_RTC</text>
<text x="94.5" y="134.5" transform="rotate(-90 94.5 134.5)">MTCK</text>
<text x="98.1" y="134.5" transform="rotate(-90 98.1 134.5)">MTDO</text>
<text x="101.6" y="134.5" transform="rotate(-90 101.6 134.5)">GPIO8</text>
<text x="105.1" y="134.5" transform="rotate(-90 105.1 134.5)">GPIO9</text>
<text x="108.6" y="134.5" transform="rotate(-90 108.6 134.5)">GPIO10</text>
<text x="114.2" y="135.4">EXP</text>
<text x="123.8" y="133.6">EXP</text>
<text x="82.2" y="141.3" transform="rotate(-90 82.2 141.3)">9</text>
<text x="85.7" y="142.7" transform="rotate(-90 85.7 142.7)">10</text>
<text x="89.3" y="142.7" transform="rotate(-90 89.3 142.7)">11</text>
<text x="92.8" y="142.7" transform="rotate(-90 92.8 142.7)">12</text>
<text x="96.3" y="142.7" transform="rotate(-90 96.3 142.7)">13</text>
<text x="99.8" y="142.7" transform="rotate(-90 99.8 142.7)">14</text>
<text x="103.4" y="142.7" transform="rotate(-90 103.4 142.7)">15</text>
<text x="106.9" y="142.7" transform="rotate(-90 106.9 142.7)">16</text>
<text x="172.5" y="221.8">4</text>
<text x="207.1" y="221.8">3</text>
<text x="181.5" y="223.6">VDD</text>
<text x="193.8" y="223.6">VBAT</text>
<text x="193.4" y="230.6">PROG</text>
<text x="207.1" y="228.9">5</text>
<text x="172.5" y="235.9">1</text>
<text x="181.5" y="237.7">STAT</text>
<text x="195.1" y="237.7">VSS</text>
<text x="207.1" y="235.9">2</text>
<text x="26.7" y="324.1">VDD</text>
<text x="36.9" y="325.9">P3</text>
<text x="48.6" y="325.9">P2</text>
<text x="56.8" y="324.1">DO</text>
<text x="28.9" y="331.2">DI</text>
<text x="36.9" y="332.9">P4</text>
<text x="48.6" y="332.9">P1</text>
<text x="56.8" y="331.2">GND</text>
</g>
<text font-size="1.8" fill="#838383" x="57.1" y="36.4">RF</text>
<text font-size="1.8" fill="#a54b4b" x="91" y="112.3">ESP32 C3</text>
<g font-size="1.8" fill="#00f">
<text x="101.8" y="167.3" transform="rotate(-90 101.8 167.3)">SDA</text>
<text x="105.2" y="166.6" transform="rotate(-90 105.2 166.6)">SCL</text>
</g>
<text font-size="1.4" fill="#838383" x="320" y="71.3">ADC</text>
<g font-size="1.4" fill="#238d23">
<text x="251.5" y="221.9" transform="rotate(-90 251.5 221.9)">S</text>
<text x="243.4" y="223.7" transform="rotate(-90 243.4 223.7)">D</text>
<text x="246.6" y="235.7" transform="rotate(-90 246.6 235.7)">G</text>
</g>
<g font-size="1.1" fill="#4ba54b">
<text x="87" y="44.2">1</text>
<text x="88.5" y="47.7">2</text>
<text x="92.1" y="44.2">3</text>
</g>
<g font-size="1.1" fill="#838383">
<text x="238" y="67.7">GPIO19</text>
<text x="238" y="71.2">GPIO18</text>
<text x="97.4" y="74.5" transform="rotate(-90 97.4 74.5)">TX</text>
<text x="100.9" y="74.5" transform="rotate(-90 100.9 74.5)">RX</text>
<text x="104.5" y="74.5" transform="rotate(-90 104.5 74.5)">GPIO19</text>
<text x="108" y="74.5" transform="rotate(-90 108 74.5)">GPIO18</text>
<text x="52.7" y="113.6">STAT_MCP</text>
<text x="39.3" y="124.1">EN</text>
<text x="83.4" y="158.3" transform="rotate(-90 83.4 158.3)">ADC</text>
<text x="86.9" y="158.8" transform="rotate(-90 86.9 158.8)">Button</text>
<text x="94" y="159.2" transform="rotate(-90 94 159.2)">RGBLED</text>
<text x="97.5" y="161.8" transform="rotate(-90 97.5 161.8)">MAG_INT</text>
<text x="110.4" y="165" transform="rotate(-90 110.4 165)">ACCEL_GYRO_INT</text>
<text x="158.5" y="237">STAT_MCP</text>
<text x="13.9" y="332.4">RGBLED</text>
</g>
</svg>
